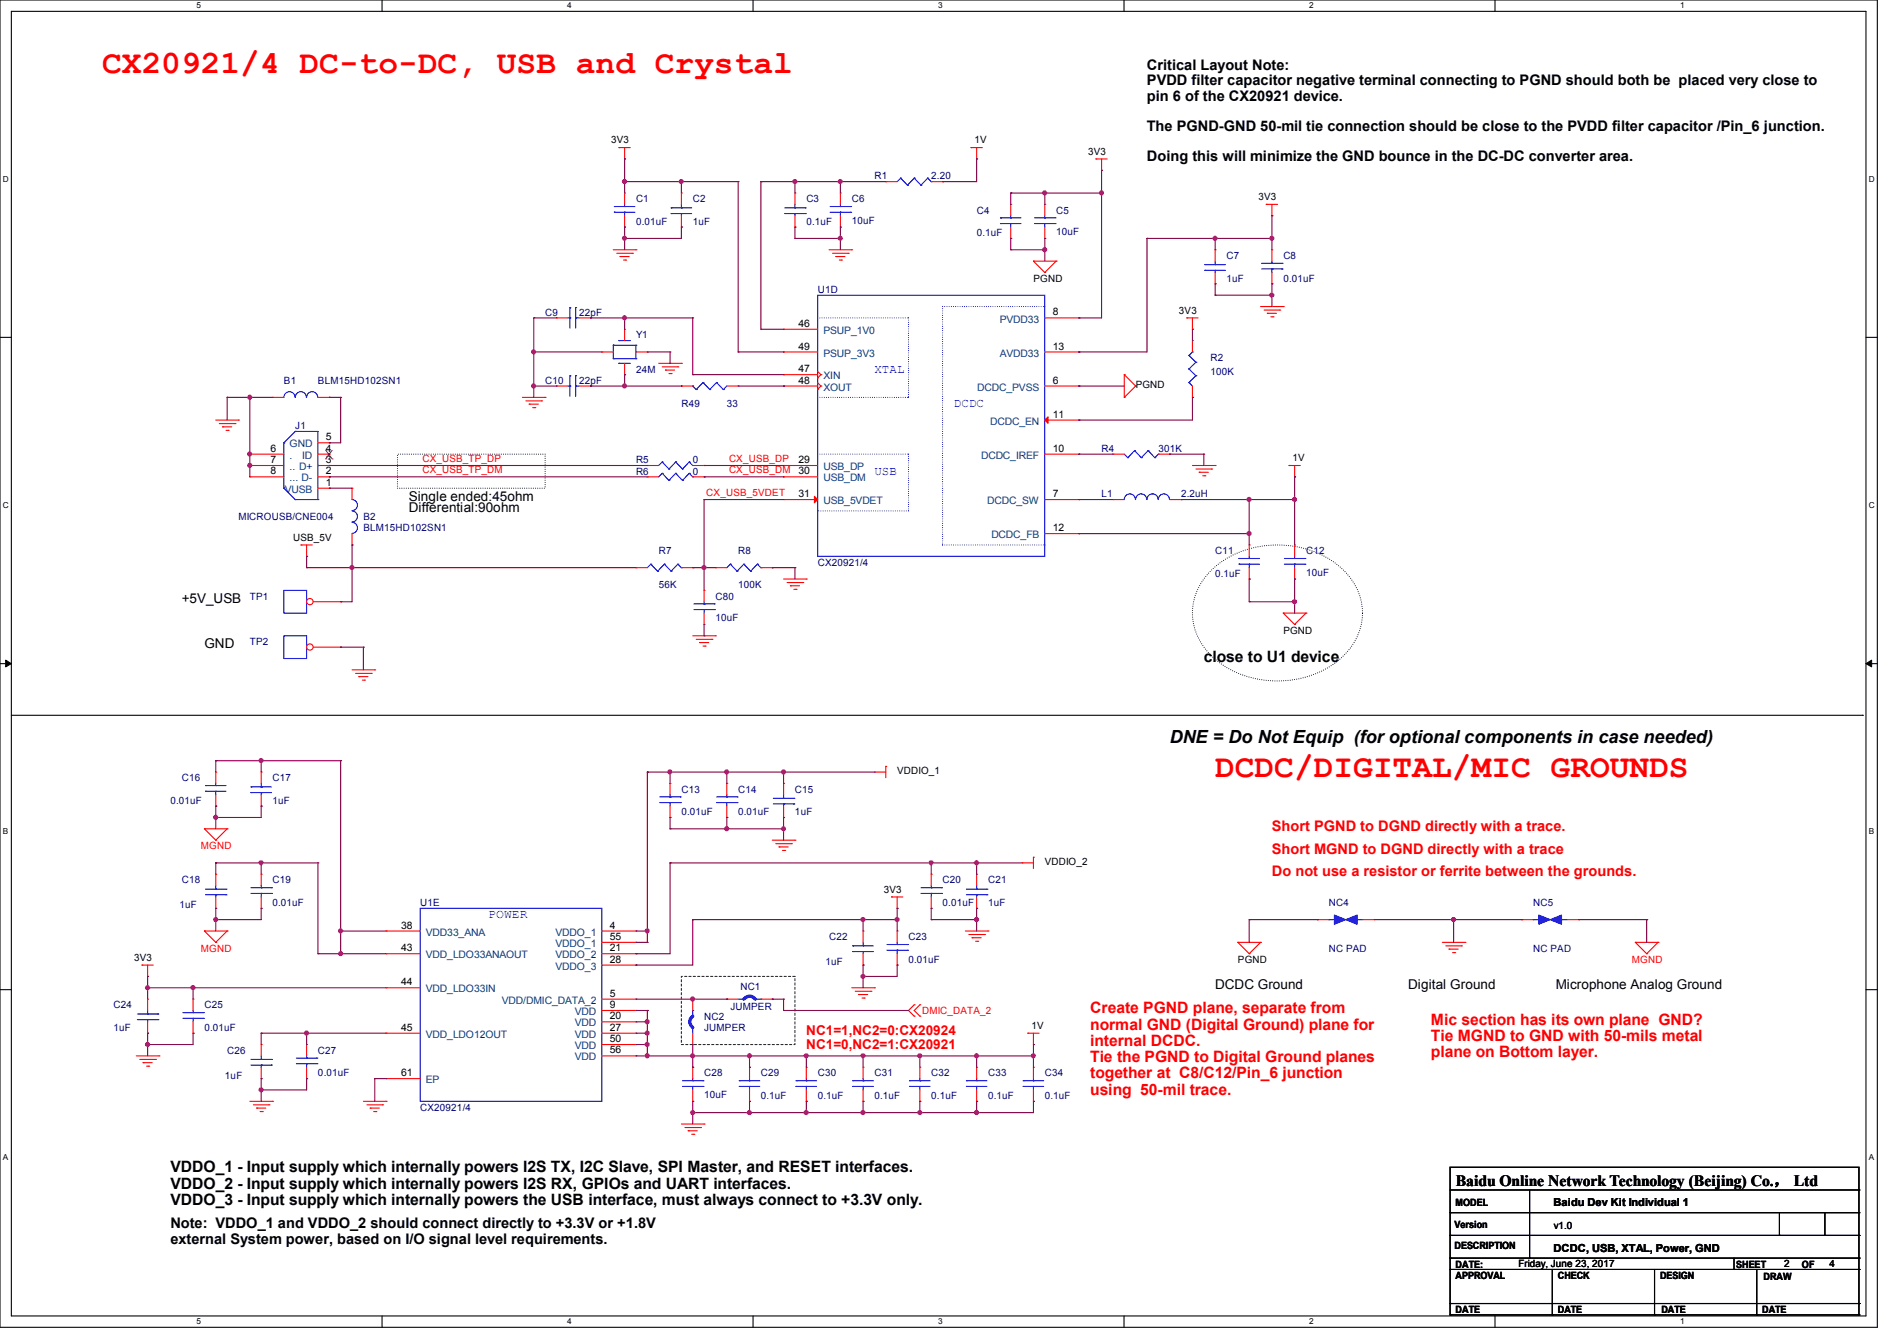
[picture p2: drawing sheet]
<svg xmlns="http://www.w3.org/2000/svg" width="297mm" height="210mm" viewBox="0 0 297 210" stroke-linecap="round" stroke-linejoin="round" font-family="sans-serif">
<path d="M0 0h293.9v207.9h-293.9zM1.8 1.8h290.3v204.3h-290.3z" fill="none" stroke="#000" stroke-width=".17"/>
<g fill="#fff">
<path d="M30.8 .2h.7v1.4h-.7z"/>
<path d="M30.8 206.2h.7v1.4h-.7z"/>
</g>
<path d="M59.8 0v1.8M59.8 206.1v1.8" fill="none" stroke="#000" stroke-width=".17"/>
<g fill="#fff">
<path d="M88.8 .2h.7v1.4h-.7z"/>
<path d="M88.8 206.2h.7v1.4h-.7z"/>
</g>
<path d="M117.9 0v1.8M117.9 206.1v1.8" fill="none" stroke="#000" stroke-width=".17"/>
<g fill="#fff">
<path d="M146.9 .2h.7v1.4h-.7z"/>
<path d="M146.9 206.2h.7v1.4h-.7z"/>
</g>
<path d="M176 0v1.8M176 206.1v1.8" fill="none" stroke="#000" stroke-width=".17"/>
<g fill="#fff">
<path d="M205 .2h.7v1.4h-.7z"/>
<path d="M205 206.2h.7v1.4h-.7z"/>
</g>
<path d="M234.1 0v1.8M234.1 206.1v1.8" fill="none" stroke="#000" stroke-width=".17"/>
<g fill="#fff">
<path d="M263.1 .2h.6v1.4h-.6z"/>
<path d="M263.1 206.2h.6v1.4h-.6z"/>
<path d="M.5 27.3h.9v1.4h-.9z"/>
<path d="M292.6 27.3h.9v1.4h-.9z"/>
<path d="M.5 78.4h.9v1.4h-.9z"/>
<path d="M292.6 78.4h.9v1.4h-.9z"/>
</g>
<path d="M0 52.8h1.8M292.1 52.8h1.8" fill="none" stroke="#000" stroke-width=".17"/>
<g fill="#fff">
<path d="M.5 129.5h.8v1.4h-.8z"/>
<path d="M292.6 129.5h.8v1.4h-.8z"/>
</g>
<path d="M0 103.9h1.8M292.1 103.9h1.8" fill="none" stroke="#000" stroke-width=".17"/>
<path d="M.9 103.4l.9 .5-.9 .5zM292.1 103.9l.9-.5v1z" fill="#000" stroke="#000" stroke-width=".16"/>
<g fill="#fff">
<path d="M.5 180.5h.8v1.4h-.8z"/>
<path d="M292.6 180.5h.8v1.4h-.8z"/>
</g>
<g fill="none" stroke="#000" stroke-width=".17">
<path d="M1.8 112h289.8M291.6 112h.1M0 155h1.8M292.1 155h1.8M227 182.8h64v3.6h-64zM227 189.9h.1M227 193.5h.1M227 197h.1M227 198.8h.1M227 186.4v19.5M227 189.9h64M227 193.5h64"/>
<path d="M227 197h64M227 198.8h64M239.5 197h.1M239.5 186.4v10.6M243 198.8v7.1M259 198.8v7.1M271.5 198.8h.1M271.5 197v1.8M275 198.8v7.1M278.6 193.5h.1M278.6 189.9v3.6M285.7 193.5h.1"/>
<path d="M285.7 189.9v3.6M291 189.9h.1M291 186.4h.1M291 193.5h.1M291 197h.1M291 198.8h.1M291 186.4v19.5M227 204.1h.1M227 205.9h.1M227 204.1h64M227 205.9h64M243 205.9h.1"/>
<path d="M259 205.9h.1M275 205.9h.1M291 204.1h.1M291 205.9h.1"/>
</g>
<path d="M62.2 71.1h23.1v5.4h-23.1zM189.6 89.3a15.5 15.5 0 0 1 20.8 0 9 9 0 0 1 0 13.3 15.5 15.5 0 0 1-20.8 0 9 9 0 0 1 0-13.3z" fill="none" stroke="#000" stroke-width=".17" stroke-dasharray="0 .3"/>
<path d="M106.7 152.9h17.8v10.7h-17.8z" fill="none" stroke="#008000" stroke-width=".17" stroke-dasharray=".3 .3"/>
<g fill="none" stroke="#f00" stroke-width=".17">
<path d="M96 39.1h3.6M96.6 39.7h2.4M96.9 23.1h.1M96.9 23.1h1.8M97.8 24.9h.1M97.8 23.1v1.8M99 39.7h.1M99.6 39.1h.1M129.8 39.1h3.5M130.3 39.7h2.5M132.8 39.7h.1M133.3 39.1h.1"/>
<path d="M152 23.1h.1M152 23.1h1.8M152.9 24.9h.1M152.9 23.1v1.8M171.6 24.9h.1M171.6 24.9h1.8M172.5 26.7h.1M172.5 24.9v1.8M190.2 39.1h.1M190.2 39.1v1.8M198.2 32h.1M198.2 32h1.8"/>
<path d="M199.1 33.8h.1M199.1 32v1.8M97.1 40.2h.1M97.1 40.2h1.4M97.6 40.7h.4M98 40.7h.1M103.1 56.9h3.6M103.7 57.4h2.4M104.2 58h.1M104.2 58h1.4M104.7 58.5h.4M105.1 58.5h.1"/>
<path d="M106.1 57.4h.1M106.7 56.9h.1M130.9 40.2h.1M130.9 40.2h1.4M131.4 40.7h.3M131.7 40.7h.1M161.8 40.9h.1M161.8 40.9h3.6M161.8 40.9l1.8 1.8M163.6 42.7h.1M165.4 40.9h.1M165.4 40.9l-1.8 1.8"/>
<path d="M176 58.7h.1M176 58.7v3.5M176 58.7l1.8 1.8M185.8 49.8h.1M185.8 49.8h1.8M186.7 51.6h.1M186.7 49.8v1.8M190.2 44.4h.1M190.2 42.7v1.7M197.4 48h3.5M197.9 48.6h2.5M198.4 49.1h.1"/>
<path d="M198.4 49.1h1.5M199 49.6h.3M199.3 49.6h.1M200.4 48.6h.1M200.9 48h.1M33.8 65.8h3.5M34.3 66.3h2.5M34.8 66.8h.1M34.8 66.8h1.5M35.4 67.4h.3M35.7 67.4h.1M36.8 66.3h.1"/>
<path d="M37.3 65.8h.1M55.1 76.5h.1M55.1 76.5v1.7M81.8 62.2h3.5M82.3 62.8h2.5M82.8 63.3h.1M82.8 63.3h1.5M83.4 63.8h.3M83.7 63.8h.1M84.8 62.8h.1M85.3 62.2h.1M176 62.2h.1"/>
<path d="M177.8 60.5h.1M177.8 60.5l-1.8 1.7M186.7 72.9h3.5M187.2 73.4h2.5M187.7 74h.1M187.7 74h1.5M188.3 74.5h.3M188.6 74.5h.1M189.7 73.4h.1M190.2 72.9h.1M201.8 72.9h.1M201.8 72.9h1.8"/>
<path d="M202.7 74.7h.1M202.7 72.9v1.8M47.1 85.3h.1M47.1 85.3h1.8M48 87.1h.1M48 85.3v1.8M55.1 85.3h.1M55.1 83.6v1.7M108.5 99.6h3.5M112 99.6h.1M122.7 90.7h3.5M123.2 91.2h2.5"/>
<path d="M123.7 91.7h.1M123.7 91.7h1.5M124.3 92.3h.3M124.6 92.3h.1M125.7 91.2h.1M126.2 90.7h.1M195.6 85.3h.1M195.6 90.7h.1M195.6 85.3v1.8M195.6 88.9v1.8M200.9 96h.1M200.9 96h3.6"/>
<path d="M200.9 96l1.8 1.8M202.7 97.8h.1M202.7 85.3h.1M202.7 90.7h.1M202.7 85.3v1.8M202.7 88.9v1.8M204.5 96h.1M204.5 96l-1.8 1.8M55.1 104.9h3.6M55.7 105.5h2.4M56.2 106h.1M56.2 106h1.4"/>
<path d="M56.7 106.5h.4M57.1 106.5h.1M58.1 105.5h.1M58.7 104.9h.1M109 100.1h2.5M109.5 100.6h.1M109.5 100.6h1.5M110.1 101.2h.3M110.4 101.2h.1M111.5 100.1h.1M32 129.8h.1M32 129.8h3.6"/>
<path d="M32 129.8l1.8 1.8M33.8 131.6h.1M35.6 129.8h.1M35.6 129.8l-1.8 1.8M120.9 131.6h3.6M121.5 132.1h2.4M122 132.6h.1M122 132.6h1.4M122.5 133.2h.4M122.9 133.2h.1M123.9 132.1h.1M124.5 131.6h.1"/>
<path d="M136.9 120.9h.1M136.9 120.9h1.8M138.7 120h.1M138.7 120v1.8M160 135.1h.1M160 135.1h1.8M161.8 134.2h.1M161.8 134.2v1.8M22.2 151.1h.1M22.2 151.1h1.8M23.1 152.9h.1M23.1 151.1v1.8"/>
<path d="M32 145.8h.1M32 145.8h3.6M32 145.8l1.8 1.8M33.8 147.6h.1M35.6 145.8h.1M35.6 145.8l-1.8 1.8M133.3 154.7h3.6M133.9 155.2h2.5M134.4 155.7h.1M134.4 155.7h1.4M135 156.3h.3M135.3 156.3h.1"/>
<path d="M136.4 155.2h.1M136.9 154.7h.1M139.6 140.5h.1M139.6 140.5h1.8M140.5 142.2h.1M140.5 140.5v1.7M143.1 157.4h.1M143.1 159.1h.1M143.1 157.4l-.9 .8 .9 .9M144 159.1h.1M144 157.4h.1M144 157.4l-.9 .8 .9 .9"/>
<path d="M151.1 145.8h3.6M151.7 146.3h2.4M152.2 146.9h.1M152.2 146.9h1.4M152.7 147.4h.4M153.1 147.4h.1M154.1 146.3h.1M154.7 145.8h.1M193.8 147.6h.1M193.8 147.6h3.6M193.8 147.6l1.8 1.8M195.6 149.4h.1"/>
<path d="M197.4 147.6h.1M197.4 147.6l-1.8 1.8M225.8 147.6h3.6M226.4 148.1h2.4M226.9 148.6h.1M226.9 148.6h1.4M227.4 149.2h.4M227.8 149.2h.1M228.8 148.1h.1M229.4 147.6h.1M256 147.6h.1M256 147.6h3.6"/>
<path d="M256 147.6l1.8 1.8M257.8 149.4h.1M259.6 147.6h.1M259.6 147.6l-1.8 1.8M21.3 165.4h3.6M21.9 165.9h2.4M22.4 166.4h.1M22.4 166.4h1.4M22.9 167h.4M23.3 167h.1M24.3 165.9h.1M24.9 165.4h.1"/>
<path d="M39.1 172.5h3.6M39.7 173h2.4M40.2 173.5h.1M40.2 173.5h1.4M40.7 174.1h.4M41.1 174.1h.1M42.1 173h.1M42.7 172.5h.1M56.9 172.5h3.6M57.4 173h2.5M58 173.5h.1M58 173.5h1.4"/>
<path d="M58.5 174.1h.3M58.8 174.1h.1M59.9 173h.1M60.5 172.5h.1M106.7 176h3.5M107.2 176.6h2.5M107.7 177.1h.1M107.7 177.1h1.5M108.3 177.6h.3M108.6 177.6h.1M109.7 176.6h.1M110.2 176h.1"/>
<path d="M144 167.1h.1M144 172.5h.1M144 167.1v1.8M144 170.7v1.8M152.9 167.1h.1M152.9 172.5h.1M152.9 167.1v1.8M152.9 170.7v1.8M160.9 161.8h.1M160.9 161.8h1.8M161.8 163.6h.1M161.8 167.1h.1"/>
<path d="M161.8 172.5h.1M161.8 161.8v1.8M161.8 167.1v1.8M161.8 170.7v1.8"/>
</g>
<g fill="none" stroke="#00f" stroke-width=".17">
<path d="M188.6 41.4h.1M188.6 42.3h.1M188.6 41.4h3.3M188.6 42.3h3.3M190.2 42.3h.1M190.2 41.4h.1M190.2 40.9v.5M190.2 42.3v.4M55.1 78.2a.87 .87 0 0 1 .9 .9 .87 .87 0 0 1-.9 .9M44.4 92.5h3.6v3.5h-3.6zM55.1 80a.87 .87 0 0 1 .9 .9 .87 .87 0 0 1-.9 .8M55.1 81.8a.87 .87 0 0 1 .9 .9 .87 .87 0 0 1-.9 .8"/>
<path d="M194 88.3h.1M194 87.5h.1M194 88.3h3.2M194 87.5h3.2M195.6 87.5h.1M195.6 88.3h.1M195.6 87.1v.4M195.6 88.3v.6M201.1 88.3h3.2M201.1 87.5h3.2M202.7 87.5h.1M202.7 88.3h.1"/>
<path d="M202.7 87.1v.4M202.7 88.3v.6M204.3 88.3h.1M204.3 87.5h.1M142.4 170.1h.1M142.4 169.2h.1M142.4 170.1h3.2M142.4 169.2h3.2M144 169.2h.1M144 170.1h.1M144 168.9v.3M144 170.1v.6"/>
<path d="M151.3 170.1h.1M151.3 169.2h.1M151.3 170.1h3.2M151.3 169.2h3.2M152.9 169.2h.1M152.9 170.1h.1M152.9 168.9v.3M152.9 170.1v.6M160.2 170.1h.1M160.2 169.2h.1M160.2 170.1h3.2M160.2 169.2h3.2"/>
<path d="M161.8 169.2h.1M161.8 170.1h.1M161.8 168.9v.3M161.8 170.1v.6"/>
</g>
<circle cx="48.5" cy="94.2" r=".5" fill="#fff" stroke="#f00" stroke-width=".17"/>
<g fill="none" stroke="#f00" stroke-width=".17">
<path d="M97.8 30.2h.1M97.8 35.6h.1M97.8 30.2v1.8M97.8 33.8v1.8M106.7 35.6h.1M106.7 30.2h.1M106.7 30.2v1.8M106.7 33.8v1.8M124.5 35.6h.1M124.5 30.2h.1M124.5 30.2v1.8M124.5 33.8v1.8"/>
<path d="M138.7 28.4h.1M138.7 28.4h1.8M145.8 28.4h1.8M147.6 28.4h.1M158.2 32h.1M158.2 37.3h.1M158.2 32v1.8M158.2 35.6v1.7M163.6 32h.1M163.6 37.3h.1M163.6 32v1.8M163.6 35.6v1.7"/>
<path d="M199.1 39.1h.1M199.1 39.1v1.8M186.7 53.3h.1M186.7 53.3v1.8M199.1 44.4h.1M199.1 42.7v1.7M39.1 71.1h.1M39.1 72.9h.1M39.1 74.7h.1M39.1 71.1h5.3M39.1 74.7h5.3M39.1 72.9h5.3"/>
<path d="M42.7 62.2h.1M42.7 62.2h1.7M49.8 71.1h1.8M49.8 74.7h1.8M49.8 72.9h1.8M49.8 62.2h1.8M49.8 76.5h1.8M49.8 69.3h1.8M51.6 62.2h.1M51.6 76.5h.1M51.6 74.7h.1M51.6 72.9h.1"/>
<path d="M51.6 71.1h.1M51.6 69.3h.1M87.1 60.5h.1M87.1 60.5h1.8M90.7 60.5h1.8M92.5 60.5h.1M101.3 74.7h.1M101.3 72.9h.1M101.3 74.7h1.8M101.3 72.9h1.8M106.7 60.5h.1M106.7 60.5h1.8"/>
<path d="M108.5 74.7h1.7M108.5 72.9h1.7M110.2 74.7h.1M110.2 72.9h.1M113.8 60.5h1.8M115.6 60.5h.1M174.2 71.1h.1M174.2 78.2h.1M174.2 71.1h1.8M174.2 78.2h1.8M181.4 71.1h1.7M183.1 71.1h.1"/>
<path d="M183.1 78.2h1.8M184.9 78.2h.1M186.7 62.2h.1M186.7 60.5v1.7M49.1 94.2h4.2M53.3 94.2h.1M99.6 88.9h.1M99.6 88.9h1.7M106.7 88.9h1.8M108.5 88.9h.1M110.2 92.5h.1M110.2 97.8h.1"/>
<path d="M110.2 92.5v1.7M110.2 96v1.8M112 88.9h.1M112 88.9h1.8M119.1 88.9h1.8M120.9 88.9h.1M33.8 136.9h.1M33.8 136.9v1.8M40.9 126.2h.1M40.9 120.9h.1M40.9 136.9h.1M40.9 120.9v1.8"/>
<path d="M40.9 124.5v1.7M40.9 136.9v1.8M104.9 122.7h.1M104.9 128h.1M104.9 122.7v1.8M104.9 126.2v1.8M122.7 128h.1M122.7 122.7h.1M122.7 122.7v1.8M122.7 126.2v1.8M23.1 156.5h.1M23.1 156.5v1.7"/>
<path d="M30.2 156.5h.1M30.2 156.5v1.7M33.8 142.2h.1M33.8 140.5v1.7M40.9 142.2h.1M40.9 140.5v1.7M60.5 145.8h.1M60.5 149.4h.1M60.5 154.7h.1M60.5 145.8h5.3M60.5 149.4h5.3M60.5 154.7h5.3"/>
<path d="M94.2 145.8h5.4M94.2 149.4h5.4M94.2 151.1h5.4M94.2 156.5h5.4M94.2 158.2h5.4M94.2 147.6h5.4M99.6 145.8h.1M99.6 149.4h.1M99.6 151.1h.1M99.6 156.5h.1M99.6 158.2h.1M99.6 147.6h.1"/>
<path d="M108.5 156.5h.1M108.5 156.5v1.7M113.8 156.5h.1M113.8 156.5h1.8M119.1 156.5h1.8M120.9 156.5h.1M135.1 151.1h.1M135.1 145.8h.1M135.1 145.8v1.8M135.1 149.4v1.7M140.5 145.8h.1M140.5 151.1h.1"/>
<path d="M140.5 145.8v1.8M140.5 149.4v1.7M206.2 144h.1M206.2 144h1.8M213.4 144h1.7M215.1 144h.1M23.1 161.8h.1M23.1 160v1.8M30.2 161.8h.1M30.2 160v1.8M60.5 161.8h.1M60.5 168.9h.1"/>
<path d="M60.5 161.8h5.3M60.5 168.9h5.3M94.2 161.8h5.4M94.2 160h5.4M94.2 163.6h5.4M94.2 165.4h5.4M99.6 160h.1M99.6 161.8h.1M99.6 163.6h.1M99.6 165.4h.1M108.5 163.6h.1M108.5 161.8v1.8"/>
<path d="M117.3 167.1h.1M117.3 172.5h.1M117.3 167.1v1.8M117.3 170.7v1.8M126.2 167.1h.1M126.2 172.5h.1M126.2 167.1v1.8M126.2 170.7v1.8M135.1 167.1h.1M135.1 172.5h.1M135.1 167.1v1.8M135.1 170.7v1.8"/>
</g>
<g fill="none" stroke="#00f" stroke-width=".17">
<path d="M96.2 33.2h.1M96.2 32.3h.1M96.2 33.2h3.2M96.2 32.3h3.2M97.8 32.3h.1M97.8 33.2h.1M97.8 32v.3M97.8 33.2v.6M105.1 32.6h.1M105.1 33.4h.1M105.1 32.6h3.2M105.1 33.4h3.2"/>
<path d="M106.7 33.4h.1M106.7 32.6h.1M106.7 32v.6M106.7 33.4v.4M122.9 32.6h3.2M122.9 33.4h3.2M124.5 33.4h.1M124.5 32.6h.1M124.5 32v.6M124.5 33.4v.4M126.1 32.6h.1M126.1 33.4h.1"/>
<path d="M141 27.9h.1M141 27.9l-.5 .5M141 27.9l1.1 1.1M142.1 29h.1M143.1 27.9h.1M143.1 27.9l-1 1.1M143.1 27.9l1.1 1.1M144.2 29h.1M145.2 27.9h.1M145.2 27.9l-1 1.1M145.2 27.9l.6 .5M145.8 28.4h.1"/>
<path d="M156.6 35h.1M156.6 34.1h.1M156.6 35h3.3M156.6 34.1h3.3M158.2 34.1h.1M158.2 35h.1M158.2 33.8v.3M158.2 35v.6M162 35h3.2M162 34.1h3.2M163.6 34.1h.1M163.6 35h.1"/>
<path d="M163.6 33.8v.3M163.6 35v.6M165.2 35h.1M165.2 34.1h.1M89.2 58.8h.1M89.2 58.8v3.3M90.1 58.8h.1M90.1 58.8v3.3M110.1 59.9h.1M110.1 59.9l1 1.1M110.1 59.9l-1.1 1.1M112.2 59.9h.1"/>
<path d="M112.2 59.9l1 1.1M112.2 59.9l-1.1 1.1M186.1 59.9h.1M186.1 57.8h.1M186.1 55.7h.1M186.1 59.9l.6 .6M186.1 57.8l1.1 1M186.1 55.7l1.1 1M186.7 55.1h.1M186.7 55.1l-.6 .6M187.2 58.8h.1M187.2 56.7h.1"/>
<path d="M187.2 58.8l-1.1 1.1M187.2 56.7l-1.1 1.1M197.5 42.1h3.2M197.5 41.2h3.2M199.1 41.2h.1M199.1 42.1h.1M199.1 40.9v.3M199.1 42.1v.6M200.7 42.1h.1M200.7 41.2h.1M44.4 62.2a.87 .87 0 0 1 .9-.9 .87 .87 0 0 1 .9 .9M44.4 69.3h.1"/>
<path d="M44.4 76.5h.1M44.4 69.3v7.2M44.4 76.5l1.8 1.7M46.2 62.2a.87 .87 0 0 1 .9-.9 .87 .87 0 0 1 .9 .9M46.2 78.2h.1M46.2 67.6h.1M46.2 67.6h3.6v10.6M46.2 78.2h3.6M46.2 67.6l-1.8 1.7M48 62.2a.87 .87 0 0 1 .9-.9 .87 .87 0 0 1 .8 .9M49.8 78.2h.1M88.9 60.5h.3"/>
<path d="M89.2 60.5h.1M90.1 60.5h.1M90.1 60.5h.6M103.7 74.1h.1M103.7 72.3h.1M103.7 74.1l-.6 .6M103.7 74.1l1 1.1M103.7 72.3l-.6 .6M103.7 72.3l1 1.1M104.7 75.2h.1M104.7 73.4h.1M105.8 74.1h.1"/>
<path d="M105.8 72.3h.1M105.8 74.1l-1.1 1.1M105.8 74.1l1 1.1M105.8 72.3l-1.1 1.1M105.8 72.3l1 1.1M106.8 75.2h.1M106.8 73.4h.1M107.9 74.1h.1M107.9 72.3h.1M107.9 74.1l-1.1 1.1M107.9 74.1l.6 .6M107.9 72.3l-1.1 1.1"/>
<path d="M107.9 72.3l.6 .6M108.5 74.7h.1M108.5 60.5h.1M108.5 72.9h.1M108.5 60.5l.5 .5M109 61h.1M111.1 61h.1M113.2 61h.1M113.8 60.5l-.6 .5M176 78.2a.87 .87 0 0 1 .9-.9 .87 .87 0 0 1 .9 .9M176 71.1l.6 .6M176.6 71.7h.1"/>
<path d="M177.6 70.6h.1M177.6 70.6l-1 1.1M177.6 70.6l1.1 1.1M177.8 78.2a.87 .87 0 0 1 .9-.9 .87 .87 0 0 1 .8 .9M178.7 71.7h.1M179.6 78.2a.87 .87 0 0 1 .8-.9 .87 .87 0 0 1 .9 .9M179.7 70.6h.1M179.7 70.6l-1 1.1M179.7 70.6l1.1 1.1M180.8 71.7h.1M181.4 71.1h.1M181.4 78.2a.87 .87 0 0 1 .8-.9 .87 .87 0 0 1 .9 .9"/>
<path d="M181.4 71.1l-.6 .6M44.4 99.6h3.6v3.5h-3.6zM101.9 88.3h.1M101.9 88.3l-.6 .6M101.9 88.3l1.1 1.2M103 89.5h.1M104 88.3h.1M104 88.3l-1 1.2M104 88.3l1.1 1.2M105.1 89.5h.1M106.1 88.3h.1M106.1 88.3l-1 1.2"/>
<path d="M106.1 88.3l.6 .6M106.7 88.9h.1M108.6 95.5h3.2M108.6 94.6h3.2M110.2 94.6h.1M110.2 95.5h.1M110.2 94.2v.4M110.2 95.5v.5M111.8 95.5h.1M111.8 94.6h.1M114.3 88.3h.1M114.3 88.3l-.5 .6"/>
<path d="M114.3 88.3l1.1 1.2M115.4 89.5h.1M116.5 88.3h.1M116.5 88.3l-1.1 1.2M116.5 88.3l1 1.2M117.5 89.5h.1M118.6 88.3h.1M118.6 88.3l-1.1 1.2M118.6 88.3l.5 .6M119.1 88.9h.1M32.2 139.2h3.2M33.8 139.2h.1"/>
<path d="M33.8 138.7v.5M35.4 139.2h.1M39.3 123.2h.1M39.3 124.1h.1M39.3 123.2h3.2M39.3 124.1h3.2M39.3 139.9h3.2M39.3 139h3.2M40.9 124.1h.1M40.9 123.2h.1M40.9 139h.1M40.9 139.9h.1"/>
<path d="M40.9 122.7v.5M40.9 124.1v.4M40.9 138.7v.3M40.9 139.9v.6M42.5 139.9h.1M42.5 139h.1M103.3 125.7h3.2M103.3 124.8h3.2M104.9 124.8h.1M104.9 125.7h.1M104.9 124.5v.3M104.9 125.7v.5"/>
<path d="M106.5 125.7h.1M106.5 124.8h.1M121.1 125h3.2M121.1 125.9h3.2M122.7 125.9h.1M122.7 125h.1M122.7 124.5v.5M122.7 125.9v.3M124.3 125h.1M124.3 125.9h.1M21.5 158.8h3.2M21.5 159.7h3.2"/>
<path d="M23.1 159.7h.1M23.1 158.8h.1M23.1 158.2v.6M23.1 159.7v.3M24.7 158.8h.1M24.7 159.7h.1M28.6 159.5h3.2M28.6 158.6h3.2M30.2 158.6h.1M30.2 159.5h.1M30.2 158.2v.4M30.2 159.5v.5"/>
<path d="M31.8 159.5h.1M31.8 158.6h.1M32.2 140.1h3.2M33.8 140.1h.1M33.8 140.1v.4M35.4 140.1h.1M65.8 142.2h28.4v30.3h-28.4zM108.5 158.2h.1M108.5 158.2v.9M115.6 156.5h.9M116.5 156.5h.1M118.2 156.5h.9"/>
<path d="M119.1 156.5h.1M133.5 148.1h.1M133.5 149h.1M133.5 148.1h3.2M133.5 149h3.2M135.1 149h.1M135.1 148.1h.1M135.1 147.6v.5M135.1 149v.4M138.9 148.8h3.2M138.9 147.9h3.2M140.5 147.9h.1"/>
<path d="M140.5 148.8h.1M140.5 147.6v.3M140.5 148.8v.6M142.1 148.8h.1M142.1 147.9h.1M208 144h.1M208 144h.9M212.5 144h.1M212.5 144h.9M108.5 160.9h.1M108.5 160.9v.9M115.7 170.1h.1"/>
<path d="M115.7 169.2h.1M115.7 170.1h3.3M115.7 169.2h3.3M117.3 169.2h.1M117.3 170.1h.1M117.3 168.9v.3M117.3 170.1v.6M124.6 170.1h.1M124.6 169.2h.1M124.6 170.1h3.2M124.6 169.2h3.2M126.2 169.2h.1"/>
<path d="M126.2 170.1h.1M126.2 168.9v.3M126.2 170.1v.6M133.5 170.1h.1M133.5 169.2h.1M133.5 170.1h3.2M133.5 169.2h3.2M135.1 169.2h.1M135.1 170.1h.1M135.1 168.9v.3M135.1 170.1v.6"/>
</g>
<g fill="#00f" stroke="#00f" stroke-width=".17">
<path d="M210.7 144l1.8-.7v1.4z" fill-rule="evenodd"/>
<path d="M208.9 143.3l1.8 .7-1.8 .7z" fill-rule="evenodd"/>
</g>
<path d="M108.5 159.1l-.4 .6a1.21 1.21 0 0 0 .4 1.2M116.5 156.5a1.13 1.13 0 0 1 1.7 0" fill="none" stroke="#00f" stroke-width=".51"/>
<path d="M51 71.9h.1M51 70.5l1 1.4M52 71.9h.1M52 70.5l-1 1.4" fill="none" stroke="#804000" stroke-width=".16"/>
<circle cx="48.5" cy="101.3" r=".5" fill="#fff" stroke="#f00" stroke-width=".17"/>
<g fill="none" stroke="#f00" stroke-width=".17">
<path d="M131.6 30.2h.1M131.6 35.6h.1M131.6 30.2v1.8M131.6 33.8v1.8M87.1 49.8h.1M87.1 49.8h1.8M90.7 49.8h1.8M92.5 49.8h.1M94.2 55.1h.1M94.2 55.1h1.8M97.8 58.7h.1M97.8 51.6h.1"/>
<path d="M97.8 51.6v1.7M97.8 56.9v1.8M99.6 55.1h1.7M101.3 55.1h.1M122.7 51.6h.1M122.7 55.1h.1M122.7 58.7h.1M122.7 55.1h5.3M122.7 51.6h5.3M122.7 58.7h5.3M128 59.2h.1M128 58.2l.5 .5"/>
<path d="M128 59.9l.5 .6M128.5 58.7h.1M128.5 58.7l-.5 .5M163.6 55.1h5.3M163.6 49.8h5.3M168.9 55.1h.1M168.9 49.8h.1M122.7 72.9h.1M122.7 60.5h.1M122.7 74.7h.1M122.7 78.2h.1M122.7 60.5h5.3"/>
<path d="M122.7 72.9h5.3M122.7 74.7h5.3M122.7 78.2h5.3M128 61h.1M128.5 60.5h.1M128.5 60.5l-.5 .5M163.6 60.5h5.3M163.6 65.8h5.3M163.6 71.1h5.3M163.6 78.2h5.3M168.9 60.5h.1M168.9 65.8h.1"/>
<path d="M168.9 71.1h.1M168.9 78.2h.1M163.6 83.6h5.3M168.9 83.6h.1M49.1 101.3h4.2M53.3 101.3h.1M33.8 120.9h.1M33.8 126.2h.1M33.8 120.9v1.8M33.8 124.5v1.7M113.8 122.7h.1M113.8 128h.1"/>
<path d="M113.8 122.7v1.8M113.8 126.2v1.8M145.8 136.9h.1M145.8 136.9v1.8M152.9 136.9h.1M152.9 136.9v1.8M145.8 142.2h.1M145.8 140.5v1.7M152.9 142.2h.1M152.9 140.5v1.7M238.3 144h.1M238.3 144h1.7"/>
<path d="M245.4 144h1.7M247.1 144h.1M40.9 168.9h.1M40.9 163.6h.1M40.9 163.6v1.8M40.9 167.1v1.8M48 163.6h.1M48 168.9h.1M48 163.6v1.8M48 167.1v1.8M108.5 167.1h.1M108.5 172.5h.1"/>
<path d="M108.5 167.1v1.8M108.5 170.7v1.8"/>
</g>
<g fill="none" stroke="#00f" stroke-width=".17">
<path d="M130 33.2h3.2M130 32.3h3.2M131.6 32.3h.1M131.6 33.2h.1M131.6 32v.3M131.6 33.2v.6M133.2 33.2h.1M133.2 32.3h.1M88.9 49.8h.3M89.2 49.8h.1M89.2 48.2h.1M89.2 48.2v3.2"/>
<path d="M90.1 48.2h.1M90.1 49.8h.1M90.1 49.8h.6M90.1 48.2v3.2M96 56.2h.1M96 54.1h.1M96 56.2h3.6M96 54.1v2.1M96 54.1h3.6M96.9 56.9h.1M96.9 53.3h.1M96.9 56.9h1.8"/>
<path d="M96.9 53.3h1.8M99.6 54.1h.1M99.6 56.2h.1M99.6 54.1v2.1M128 46.2h35.6v40.9h-35.6zM32.2 123.9h.1M32.2 123h.1M32.2 123.9h3.2M32.2 123h3.2M33.8 123h.1M33.8 123.9h.1M33.8 122.7v.3"/>
<path d="M33.8 123.9v.6M112.2 125.7h3.2M112.2 124.8h3.2M113.8 124.8h.1M113.8 125.7h.1M113.8 124.5v.3M113.8 125.7v.5M115.4 125.7h.1M115.4 124.8h.1M144.2 139.9h3.2M144.2 139h3.2M145.8 139h.1"/>
<path d="M145.8 139.9h.1M145.8 138.7v.3M145.8 139.9v.6M147.4 139.9h.1M147.4 139h.1M151.3 139.2h3.2M152.9 139.2h.1M152.9 138.7v.5M154.5 139.2h.1M151.3 140.1h3.2M152.9 140.1h.1M152.9 140.1v.4"/>
<path d="M154.5 140.1h.1M240 144h.1M240 144h.9M244.5 144h.1M244.5 144h.9M39.3 165.9h3.2M39.3 166.8h3.2M40.9 166.8h.1M40.9 165.9h.1M40.9 165.4v.5M40.9 166.8v.3M42.5 165.9h.1"/>
<path d="M42.5 166.8h.1M46.4 166.6h3.2M46.4 165.7h3.2M48 165.7h.1M48 166.6h.1M48 165.4v.3M48 166.6v.5M49.6 166.6h.1M49.6 165.7h.1M106.8 170.1h3.3M106.8 169.2h3.3M108.5 169.2h.1"/>
<path d="M108.5 170.1h.1M108.5 168.9v.3M108.5 170.1v.6M110.1 170.1h.1M110.1 169.2h.1"/>
</g>
<g fill="none" stroke="#00f" stroke-width=".17" stroke-dasharray="0 .3">
<path d="M128 49.8h14.2M142.2 49.8h.1M142.2 49.8v12.4M147.6 48h16M147.6 48v37.3M163.6 48h.1M128 62.2h14.2M128 71.1h14.2M142.2 62.2h.1M142.2 71.1v8.9M142.2 71.1h.1M128 80h.1"/>
<path d="M142.2 80h.1M142.2 80h-14.2M147.6 85.3h.1M147.6 85.3h16M163.6 85.3h.1"/>
</g>
<g fill="#f00" stroke="#f00" stroke-width=".17">
<path d="M163.6 65.8l.5-.5v1z"/>
<path d="M127.5 77.7l.5 .5-.5 .5z"/>
</g>
<g fill="#00f" stroke="#00f" stroke-width=".17">
<path d="M242.7 144l1.8-.7v1.4z" fill-rule="evenodd"/>
<path d="M240.9 143.3l1.8 .7-1.8 .7z" fill-rule="evenodd"/>
</g>
<g fill="none" stroke="#800040" stroke-width=".17">
<path d="M97.8 37.3h.1M97.8 24.9h.1M97.8 28.4h.1M97.8 35.6h.1M97.8 28.4h17.8M97.8 24.9v5.3M97.8 35.6v3.5M106.7 28.4h.1M106.7 35.6h.1M106.7 35.6v1.7h-8.9M106.7 28.4v1.8M115.6 28.4h.1"/>
<path d="M115.6 28.4v26.7M119.1 28.4h.1M119.1 28.4h19.6M119.1 28.4v23.2M124.5 28.4h.1M124.5 35.6h.1M124.5 37.3h.1M124.5 28.4v1.8M124.5 35.6v1.7M124.5 37.3h7.1M131.6 28.4h.1M131.6 37.3h.1"/>
<path d="M131.6 35.6h.1M131.6 28.4v1.8M131.6 35.6v3.5M147.6 28.4h.1M152.9 24.9h.1M152.9 24.9v3.5h-5.3M158.2 30.2h.1M158.2 37.3h.1M158.2 39.1h.1M158.2 30.2v1.8M158.2 37.3v1.8M158.2 30.2h14.3"/>
<path d="M158.2 39.1h5.4M163.6 37.3h.1M163.6 30.2h.1M163.6 39.1h.1M163.6 30.2v1.8M163.6 37.3v3.6M172.5 30.2h.1M172.5 26.7h.1M172.5 26.7v23.1h-3.6M179.6 37.3h.1M179.6 37.3h19.5M179.6 37.3v17.8h-10.7"/>
<path d="M190.2 37.3h.1M190.2 37.3v1.8M199.1 33.8h.1M199.1 37.3h.1M199.1 33.8v5.3M83.6 49.8h.1M83.6 55.1h.1M83.6 49.8h3.5M83.6 55.1h10.6M83.6 49.8v12.4M92.5 49.8h.1M92.5 49.8h16"/>
<path d="M97.8 49.8h.1M97.8 58.7h.1M97.8 49.8v1.8M97.8 58.7v1.8M101.3 55.1h3.6M104.9 55.1h.1M104.9 56.9h.1M104.9 55.1v1.8M108.5 58.7h.1M108.5 49.8h.1M108.5 49.8v8.9M108.5 58.7h14.2"/>
<path d="M115.6 55.1h.1M115.6 55.1h7.1M119.1 51.6h.1M119.1 51.6h3.6M168.9 55.1h.1M168.9 49.8h.1M186.7 51.6h.1M186.7 51.6v1.7M190.2 46.2h.1M190.2 44.4h.1M190.2 44.4v1.8M190.2 46.2h8.9"/>
<path d="M199.1 46.2h.1M199.1 44.4h.1M199.1 44.4v3.6M35.6 62.2h.1M35.6 62.2v3.6M35.6 62.2h7.1M39.1 71.1h.1M39.1 72.9h.1M39.1 62.2h.1M39.1 62.2v12.5M51.6 74.7h.1M51.6 72.9h.1"/>
<path d="M51.6 76.5h.1M51.6 69.3h.1M51.6 62.2h.1M51.6 74.7h49.7M51.6 72.9h49.7M51.6 76.5h3.5M51.6 62.2h1.7M53.3 62.2h.1M53.3 62.2v7.1h-1.7M83.6 60.5h.1M83.6 60.5h3.5M92.5 60.5h.1"/>
<path d="M92.5 60.5h14.2M106.7 60.5h.1M110.2 78.2h.1M110.2 72.9h.1M110.2 74.7h.1M110.2 74.7h12.5M110.2 78.2v14.3M110.2 78.2h12.5M110.2 72.9h12.5M115.6 60.5h7.1M122.7 60.5h.1M168.9 71.1h.1"/>
<path d="M168.9 65.8h.1M168.9 60.5h.1M168.9 78.2h.1M168.9 71.1h5.3M168.9 60.5h7.1M168.9 78.2h5.3M183.1 71.1h.1M183.1 71.1h5.4M184.9 78.2h.1M184.9 78.2h17.8M186.7 62.2h.1M186.7 62.2v3.6h-17.8"/>
<path d="M188.5 71.1h.1M188.5 71.1v1.8M195.6 78.2h.1M195.6 78.2v7.1M202.7 78.2h.1M202.7 74.7h.1M202.7 74.7v10.6M48 88.9h.1M48 87.1h.1M48 88.9h51.6M48 87.1v1.8M53.3 94.2h.1"/>
<path d="M55.1 88.9h.1M55.1 85.3h.1M55.1 85.3v8.9h-1.8M108.5 88.9h.1M108.5 88.9h3.5M110.2 88.9h.1M110.2 99.6h.1M110.2 97.8v1.8M120.9 88.9h.1M120.9 88.9h3.6M124.5 88.9h.1M124.5 88.9v1.8"/>
<path d="M168.9 83.6h.1M168.9 83.6h26.7M195.6 94.2h.1M195.6 90.7h.1M195.6 83.6h.1M195.6 90.7v3.5M195.6 94.2h7.1M202.7 90.7h.1M202.7 94.2h.1M202.7 90.7v5.3M33.8 119.1h.1M33.8 119.1v1.8"/>
<path d="M33.8 119.1h19.5M40.9 119.1h.1M40.9 119.1v1.8M53.3 119.1h.1M53.3 101.3h.1M53.3 119.1v30.3M53.3 101.3h3.6M56.9 101.3h.1M56.9 101.3v3.6M33.8 128h.1M33.8 126.2h.1M33.8 135.1h.1"/>
<path d="M33.8 126.2v3.6M33.8 135.1v1.8M33.8 135.1h16M40.9 126.2h.1M40.9 135.1h.1M40.9 126.2v1.8h-7.1M40.9 135.1v1.8M49.8 135.1h.1M49.8 135.1v14.3M101.3 120.9h.1M101.3 120.9v26.7M101.3 120.9h35.6"/>
<path d="M104.9 128h.1M104.9 120.9h.1M104.9 135.1h.1M104.9 129.8h.1M104.9 135.1v14.3h-5.3M104.9 120.9v1.8M104.9 128v1.8M104.9 129.8h17.8M104.9 135.1h55.1M113.8 120.9h.1M113.8 129.8h.1M113.8 128h.1"/>
<path d="M113.8 120.9v1.8M113.8 128v1.8M122.7 120.9h.1M122.7 128h.1M122.7 129.8h.1M122.7 120.9v1.8M122.7 128v3.6M145.8 135.1h.1M145.8 135.1v1.8M152.9 135.1h.1M152.9 135.1v1.8M23.1 154.7h.1"/>
<path d="M23.1 152.9h.1M23.1 152.9v3.6M23.1 154.7h37.4M30.2 154.7h.1M30.2 154.7v1.8M33.8 144h.1M33.8 142.2h.1M33.8 142.2v3.6M40.9 142.2h.1M40.9 142.2v1.8h-7.1M49.8 149.4h.1M49.8 149.4h10.7"/>
<path d="M53.3 145.8h.1M53.3 149.4h.1M53.3 145.8h7.2M99.6 149.4h.1M99.6 151.1h.1M99.6 156.5h14.2M99.6 158.2h1.7M99.6 145.8h1.7M99.6 147.6h1.7M101.3 158.2h.1M101.3 145.8h.1M101.3 147.6h.1"/>
<path d="M101.3 158.2v7.2M108.5 156.5h.1M108.5 144h.1M108.5 144v7.1h-8.9M108.5 144h32M113.8 156.5h.1M120.9 156.5h.1M120.9 156.5h1.8M122.7 156.5h.1M122.7 158.2h.1M122.7 158.2h19.5M122.7 156.5v1.7"/>
<path d="M135.1 144h.1M135.1 151.1h.1M135.1 152.9h.1M135.1 144v1.8M135.1 151.1v3.6M140.5 142.2h.1M140.5 144h.1M140.5 151.1h.1M140.5 142.2v3.6M140.5 151.1v1.8h-5.4M145.8 142.2h.1M145.8 144h.1"/>
<path d="M145.8 144h7.1M145.8 142.2v1.8M152.9 142.2h.1M152.9 144h.1M152.9 142.2v3.6M195.6 144h.1M195.6 144h10.6M195.6 144v3.6M206.2 144h.1M215.1 144h23.2M227.6 144h.1M227.6 144v3.6"/>
<path d="M238.3 144h.1M247.1 144h10.7M257.8 144h.1M257.8 144v3.6M23.1 163.6h.1M23.1 161.8h.1M23.1 161.8v3.6M30.2 161.8h.1M30.2 161.8v1.8h-7.1M40.9 170.7h.1M40.9 161.8h.1M40.9 168.9h.1"/>
<path d="M40.9 161.8v1.8M40.9 168.9v3.6M40.9 161.8h19.6M48 168.9h.1M48 161.8h.1M48 168.9v1.8h-7.1M48 161.8v1.8M58.7 168.9h.1M58.7 168.9h1.8M58.7 168.9v3.6M60.5 168.9h.1M99.6 161.8h1.7"/>
<path d="M99.6 165.4h62.2M99.6 160h1.7M99.6 163.6h1.7M101.3 165.4h.1M101.3 160h.1M101.3 163.6h.1M101.3 161.8h.1M108.5 174.2h.1M108.5 172.5h.1M108.5 165.4h.1M108.5 167.1h.1M108.5 163.6v3.5"/>
<path d="M108.5 172.5v3.5M117.3 172.5h.1M117.3 174.2h.1M117.3 167.1h.1M117.3 165.4v1.7M117.3 172.5v1.7M126.2 172.5h.1M126.2 165.4h.1M126.2 174.2h.1M126.2 165.4v1.7M126.2 172.5v1.7M135.1 172.5h.1"/>
<path d="M135.1 165.4h.1M135.1 174.2h.1M135.1 165.4v1.7M135.1 172.5v1.7M144 172.5h.1M144 165.4h.1M144 174.2h.1M144 165.4v1.7M144 172.5v1.7M152.9 174.2h.1M152.9 172.5h.1M152.9 165.4h.1"/>
<path d="M152.9 165.4v1.7M152.9 172.5v1.7M161.8 165.4h.1M161.8 172.5h.1M161.8 163.6h.1M161.8 172.5v1.7h-53.3M161.8 163.6v3.5"/>
</g>
<g fill="#f0f" stroke="#f0f" stroke-width=".17">
<circle cx="106.7" cy="28.4" r=".32"/>
<circle cx="97.8" cy="28.4" r=".32"/>
<circle cx="97.8" cy="60.4" r=".32"/>
<circle cx="131.6" cy="28.4" r=".32"/>
<circle cx="124.4" cy="28.4" r=".32"/>
<circle cx="131.6" cy="37.3" r=".32"/>
<circle cx="110.2" cy="88.9" r=".32"/>
<circle cx="117.3" cy="174.2" r=".32"/>
<circle cx="108.4" cy="174.2" r=".32"/>
<circle cx="135.1" cy="174.2" r=".32"/>
<circle cx="126.2" cy="174.2" r=".32"/>
<circle cx="126.2" cy="165.3" r=".32"/>
<circle cx="135.1" cy="165.3" r=".32"/>
<circle cx="161.8" cy="165.3" r=".32"/>
<circle cx="53.3" cy="145.8" r=".32"/>
<circle cx="152.9" cy="165.3" r=".32"/>
<circle cx="144" cy="165.3" r=".32"/>
<circle cx="152.9" cy="174.2" r=".32"/>
<circle cx="144" cy="174.2" r=".32"/>
<circle cx="101.3" cy="160" r=".32"/>
<circle cx="122.7" cy="129.8" r=".32"/>
<circle cx="101.3" cy="161.8" r=".32"/>
<circle cx="101.3" cy="145.8" r=".32"/>
<circle cx="40.9" cy="119.1" r=".32"/>
<circle cx="33.8" cy="128" r=".32"/>
<circle cx="23.1" cy="163.6" r=".32"/>
<circle cx="23.1" cy="154.7" r=".32"/>
<circle cx="30.2" cy="154.7" r=".32"/>
<circle cx="33.8" cy="144" r=".32"/>
<circle cx="40.9" cy="135.1" r=".32"/>
<circle cx="97.8" cy="37.3" r=".32"/>
<circle cx="199.1" cy="37.3" r=".32"/>
<circle cx="190.2" cy="37.3" r=".32"/>
<circle cx="163.6" cy="30.2" r=".32"/>
<circle cx="172.4" cy="30.2" r=".32"/>
<circle cx="163.6" cy="39.1" r=".32"/>
<circle cx="199.1" cy="46.2" r=".32"/>
<circle cx="202.7" cy="78.2" r=".32"/>
<circle cx="195.6" cy="83.5" r=".32"/>
<circle cx="195.6" cy="78.2" r=".32"/>
<circle cx="202.7" cy="94.2" r=".32"/>
<circle cx="152.9" cy="135.1" r=".32"/>
<circle cx="145.8" cy="135.1" r=".32"/>
<circle cx="152.9" cy="144" r=".32"/>
<circle cx="113.8" cy="129.8" r=".32"/>
<circle cx="113.8" cy="120.9" r=".32"/>
<circle cx="104.9" cy="120.9" r=".32"/>
<circle cx="83.5" cy="55.1" r=".32"/>
<circle cx="135.1" cy="144" r=".32"/>
<circle cx="135.1" cy="152.9" r=".32"/>
<circle cx="97.8" cy="49.8" r=".32"/>
<circle cx="140.4" cy="144" r=".32"/>
<circle cx="48" cy="161.8" r=".32"/>
<circle cx="40.9" cy="170.7" r=".32"/>
<circle cx="122.7" cy="120.9" r=".32"/>
<circle cx="101.3" cy="165.3" r=".32"/>
<circle cx="53.3" cy="149.3" r=".32"/>
<circle cx="39.1" cy="72.9" r=".32"/>
<circle cx="39.1" cy="62.2" r=".32"/>
<circle cx="39.1" cy="71.1" r=".32"/>
<circle cx="55.1" cy="88.9" r=".32"/>
<circle cx="117.3" cy="165.3" r=".32"/>
<circle cx="108.4" cy="165.3" r=".32"/>
<circle cx="108.4" cy="156.4" r=".32"/>
<circle cx="101.3" cy="163.6" r=".32"/>
<circle cx="83.5" cy="60.4" r=".32"/>
<circle cx="227.6" cy="144" r=".32"/>
</g>
<g font-size="5.1" fill="#f00">
<text x="16" y="11.4">CX20921/4 DC-to-DC, USB and Crystal</text>
<text x="190.2" y="121.6">DCDC/DIGITAL/MIC GROUNDS</text>
</g>
<text font-size="2.8" x="183.1" y="116.4">DNE = Do Not Equip (for optional components in case needed)</text>
<g font-size="2.5">
<text x="188.5" y="103.6">close to U1 device</text>
<text x="26.7" y="183.6">VDDO_1 - Input supply which internally powers I2S TX, I2C Slave, SPI Master, and RESET interfaces.</text>
<text x="227.9" y="185.8">Baidu Online Network Technology (Beijing) Co.， Ltd</text>
<text x="26.7" y="186.1">VDDO_2 - Input supply which internally powers I2S RX, GPIOs and UART interfaces.</text>
<text x="26.7" y="188.7">VDDO_3 - Input supply which internally powers the USB interface, must always connect to +3.3V only.</text>
</g>
<g font-size="2.5" fill="#f00">
<text x="170.7" y="158.7">Create PGND plane, separate from</text>
<text x="170.7" y="161.2">normal GND (Digital Ground) plane for</text>
<text x="224" y="160.5">Mic section has its own plane GND?</text>
<text x="170.7" y="163.8">internal DCDC.</text>
<text x="170.7" y="166.3">Tie the PGND to Digital Ground planes</text>
<text x="224" y="163">Tie MGND to GND with 50-mils metal</text>
<text x="224" y="165.6">plane on Bottom layer.</text>
<text x="170.7" y="168.9">together at C8/C12/Pin_6 junction</text>
<text x="170.7" y="171.4">using 50-mil trace.</text>
</g>
<g font-size="2.3">
<text x="179.6" y="11">Critical Layout Note:</text>
<text x="179.6" y="13.4">PVDD filter capacitor negative terminal connecting to PGND should both be placed very close to</text>
<text x="179.6" y="15.7">pin 6 of the CX20921 device.</text>
<text x="179.6" y="20.5">The PGND-GND 50-mil tie connection should be close to the PVDD filter capacitor /Pin_6 junction.</text>
<text x="179.6" y="25.2">Doing this will minimize the GND bounce in the DC-DC converter area.</text>
<text x="26.7" y="192.4">Note: VDDO_1 and VDDO_2 should connect directly to +3.3V or +1.8V</text>
<text x="26.7" y="194.7">external System power, based on I/O signal level requirements.</text>
</g>
<g font-size="2.3" fill="#f00">
<text x="199.1" y="130.1">Short PGND to DGND directly with a trace.</text>
<text x="199.1" y="133.7">Short MGND to DGND directly with a trace</text>
<text x="199.1" y="137.2">Do not use a resistor or ferrite between the grounds.</text>
</g>
<g font-size="2.1">
<text x="64" y="78.4">Single ended:45ohm</text>
<text x="64" y="80.2">Differential:90ohm</text>
<text x="28.4" y="94.4">+5V_USB</text>
<text x="32" y="101.5">GND</text>
<text x="190.2" y="154.9">DCDC Ground</text>
<text x="220.5" y="154.9">Digital Ground</text>
<text x="243.6" y="154.9">Microphone Analog Ground</text>
</g>
<g font-size="2.1" fill="#f00">
<text x="126.2" y="162">NC1=1,NC2=0:CX20924</text>
<text x="126.2" y="164.2">NC1=0,NC2=1:CX20921</text>
</g>
<g font-size="1.9" fill="#00f">
<text x="136.9" y="58.4">XTAL</text>
<text x="149.3" y="63.8">DCDC</text>
<text x="136.9" y="74.4">USB</text>
<text x="76.5" y="143.8">POWER</text>
</g>
<g font-size="1.7">
<text x="243.2" y="188.8">Baidu Dev Kit Individual 1</text>
<text x="243.2" y="196.1">DCDC, USB, XTAL, Power, GND</text>
</g>
<g font-size="1.6">
<text x="95.7" y="22.4">3V3</text>
<text x="152.6" y="22.4">1V</text>
<text x="170.4" y="24.2">3V3</text>
<text x="197" y="31.3">3V3</text>
<text x="161.8" y="44.1">PGND</text>
<text x="125" y="51.2">46</text>
<text x="164.8" y="49.4">8</text>
<text x="184.6" y="49.1">3V3</text>
<text x="125" y="54.7">49</text>
<text x="125" y="58.3">47</text>
<text x="164.8" y="54.7">13</text>
<text x="125" y="60.1">48</text>
<text x="164.8" y="60.1">6</text>
<text x="164.8" y="65.4">11</text>
<text x="177.8" y="60.8">PGND</text>
<text x="42.3" y="70.7">6</text>
<text x="51" y="70.7">4</text>
<text x="51" y="69">5</text>
<text x="164.8" y="70.7">10</text>
<text x="42.3" y="72.5">7</text>
<text x="42.3" y="74.3">8</text>
<text x="51" y="76.1">1</text>
<text x="51" y="74.3">2</text>
<text x="51" y="72.5">3</text>
<text x="125" y="72.5">29</text>
<text x="125" y="74.3">30</text>
<text x="125" y="77.9">31</text>
<text x="164.8" y="77.9">7</text>
<text x="202.4" y="72.2">1V</text>
<text x="164.8" y="83.2">12</text>
<text x="45.9" y="84.7">USB_5V</text>
<text x="200.9" y="99.2">PGND</text>
<text x="140.5" y="121.3">VDDIO_1</text>
<text x="163.6" y="135.5">VDDIO_2</text>
<text x="138.4" y="139.8">3V3</text>
<text x="62.8" y="145.4">38</text>
<text x="62.8" y="149">43</text>
<text x="95.5" y="145.4">4</text>
<text x="95.5" y="149">21</text>
<text x="95.5" y="147.2">55</text>
<text x="21" y="150.5">3V3</text>
<text x="62.8" y="154.3">44</text>
<text x="95.5" y="150.7">28</text>
<text x="193.8" y="150.8">PGND</text>
<text x="62.8" y="161.4">45</text>
<text x="95.5" y="156.1">5</text>
<text x="95.5" y="157.9">9</text>
<text x="95.5" y="159.6">20</text>
<text x="95.5" y="161.4">27</text>
<text x="161.5" y="161.1">1V</text>
<text x="95.5" y="163.2">50</text>
<text x="95.5" y="165">56</text>
<text x="62.8" y="168.5">61</text>
<text x="227.9" y="188.9">MODEL</text>
<text x="227.7" y="192.3">Version</text>
<text x="227.7" y="195.6">DESCRIPTION</text>
<text x="243.3" y="192.4">v1.0</text>
<text x="227.9" y="198.5">DATE:</text>
<text x="227.9" y="200.3">APPROVAL</text>
<text x="237.7" y="198.5">Friday, June 23, 2017</text>
<text x="243.9" y="200.3">CHECK</text>
<text x="259.9" y="200.3">DESIGN</text>
<text x="271.8" y="198.5">SHEET</text>
<text x="276.1" y="200.4">DRAW</text>
<text x="279.3" y="198.5">2</text>
<text x="282.1" y="198.5">OF</text>
<text x="286.4" y="198.5">4</text>
<text x="227.9" y="205.6">DATE</text>
<text x="243.9" y="205.6">DATE</text>
<text x="260.1" y="205.6">DATE</text>
<text x="275.9" y="205.6">DATE</text>
</g>
<g font-size="1.6" fill="#000080">
<text x="136.9" y="28.1">R1</text>
<text x="145.8" y="28.1">2.20</text>
<text x="99.6" y="31.7">C1</text>
<text x="99.6" y="35.2">0.01uF</text>
<text x="108.5" y="31.7">C2</text>
<text x="108.5" y="35.2">1uF</text>
<text x="126.2" y="31.7">C3</text>
<text x="126.2" y="35.2">0.1uF</text>
<text x="133.4" y="31.7">C6</text>
<text x="133.4" y="35.1">10uF</text>
<text x="152.9" y="33.4">C4</text>
<text x="165.4" y="33.4">C5</text>
<text x="152.9" y="37">0.1uF</text>
<text x="165.4" y="36.8">10uF</text>
<text x="192" y="40.6">C7</text>
<text x="200.9" y="40.6">C8</text>
<text x="128" y="45.9">U1D</text>
<text x="192" y="44.1">1uF</text>
<text x="200.9" y="44.1">0.01uF</text>
<text x="85.3" y="49.4">C9</text>
<text x="90.7" y="49.4">22pF</text>
<text x="99.6" y="53">Y1</text>
<text x="99.6" y="58.3">24M</text>
<text x="189.5" y="56.6">R2</text>
<text x="189.5" y="58.7">100K</text>
<text x="44.5" y="60.1">B1</text>
<text x="49.8" y="60.1">BLM15HD102SN1</text>
<text x="85.3" y="60.1">C10</text>
<text x="90.7" y="60.1">22pF</text>
<text x="106.7" y="63.7">R49</text>
<text x="113.8" y="63.7">33</text>
<text x="46.2" y="67.2">J1</text>
<text x="172.5" y="70.8">R4</text>
<text x="181.4" y="70.8">301K</text>
<text x="99.6" y="74.3">R6</text>
<text x="99.6" y="72.6">R5</text>
<text x="108.5" y="74.3">0</text>
<text x="108.5" y="72.6">0</text>
<text x="172.5" y="77.9">L1</text>
<text x="184.9" y="77.9">2.2uH</text>
<text x="37.3" y="81.4">MICROUSB/CNE004</text>
<text x="56.9" y="81.4">B2</text>
<text x="56.9" y="83.2">BLM15HD102SN1</text>
<text x="103.1" y="86.8">R7</text>
<text x="115.6" y="86.8">R8</text>
<text x="128" y="88.6">CX20921/4</text>
<text x="190.3" y="86.8">C11</text>
<text x="204.5" y="86.8">C12</text>
<text x="39.1" y="93.9">TP1</text>
<text x="103.1" y="92.1">56K</text>
<text x="112" y="93.9">C80</text>
<text x="115.6" y="92.1">100K</text>
<text x="190.3" y="90.3">0.1uF</text>
<text x="204.5" y="90.2">10uF</text>
<text x="39.1" y="101">TP2</text>
<text x="112" y="97.3">10uF</text>
<text x="26.7" y="125.9">0.01uF</text>
<text x="28.4" y="122.3">C16</text>
<text x="42.7" y="122.3">C17</text>
<text x="42.7" y="125.9">1uF</text>
<text x="106.7" y="124.1">C13</text>
<text x="115.6" y="124.1">C14</text>
<text x="124.5" y="124.1">C15</text>
<text x="106.7" y="127.7">0.01uF</text>
<text x="115.6" y="127.7">0.01uF</text>
<text x="124.5" y="127.7">1uF</text>
<text x="28.1" y="142.2">1uF</text>
<text x="28.4" y="138.3">C18</text>
<text x="42.7" y="138.3">C19</text>
<text x="42.7" y="141.9">0.01uF</text>
<text x="65.8" y="141.9">U1E</text>
<text x="147.6" y="138.3">C20</text>
<text x="147.6" y="141.9">0.01uF</text>
<text x="154.7" y="138.3">C21</text>
<text x="154.7" y="141.9">1uF</text>
<text x="208" y="141.9">NC4</text>
<text x="240" y="141.9">NC5</text>
<text x="129.8" y="147.2">C22</text>
<text x="142.2" y="147.2">C23</text>
<text x="208" y="149">NC PAD</text>
<text x="240" y="149">NC PAD</text>
<text x="115.9" y="155.1">NC1</text>
<text x="129.3" y="151.1">1uF</text>
<text x="142.2" y="150.8">0.01uF</text>
<text x="17.8" y="157.9">C24</text>
<text x="17.8" y="161.5">1uF</text>
<text x="32" y="157.9">C25</text>
<text x="32" y="161.5">0.01uF</text>
<text x="110.2" y="159.7">NC2</text>
<text x="110.2" y="161.5">JUMPER</text>
<text x="114.3" y="158.2">JUMPER</text>
<text x="35.6" y="165">C26</text>
<text x="49.8" y="165">C27</text>
<text x="35.2" y="168.9">1uF</text>
<text x="49.8" y="168.6">0.01uF</text>
<text x="65.8" y="173.9">CX20921/4</text>
<text x="110.2" y="168.6">C28</text>
<text x="110.2" y="172">10uF</text>
<text x="119.1" y="168.6">C29</text>
<text x="119.1" y="172.1">0.1uF</text>
<text x="128" y="168.6">C30</text>
<text x="128" y="172.1">0.1uF</text>
<text x="136.9" y="168.6">C31</text>
<text x="136.9" y="172.1">0.1uF</text>
<text x="145.8" y="168.6">C32</text>
<text x="145.8" y="172.1">0.1uF</text>
<text x="154.7" y="168.6">C33</text>
<text x="154.7" y="172.1">0.1uF</text>
<text x="163.6" y="168.6">C34</text>
<text x="163.6" y="172.1">0.1uF</text>
</g>
<g font-size="1.6" fill="#004080">
<text x="128.9" y="52.3">PSUP_1V0</text>
<text x="156.5" y="50.5">PVDD33</text>
<text x="128.9" y="55.8">PSUP_3V3</text>
<text x="128.9" y="59.4">XIN</text>
<text x="156.5" y="55.8">AVDD33</text>
<text x="128.9" y="61.2">XOUT</text>
<text x="153" y="61.2">DCDC_PVSS</text>
<text x="45.3" y="70.1">GND</text>
<text x="45.3" y="71.8">.</text>
<text x="47.3" y="71.8">ID</text>
<text x="153.6" y="71.8">DCDC_IREF</text>
<text x="155" y="66.5">DCDC_EN</text>
<text x="44.6" y="77.2">VUSB</text>
<text x="45.3" y="73.6">.. D+</text>
<text x="45.3" y="75.4">... D-</text>
<text x="128.9" y="73.6">USB_DP</text>
<text x="128.9" y="75.4">USB_DM</text>
<text x="128.9" y="79">USB_5VDET</text>
<text x="154.6" y="79">DCDC_SW</text>
<text x="155.2" y="84.3">DCDC_FB</text>
<text x="66.7" y="146.5">VDD33_ANA</text>
<text x="87" y="146.5">VDDO_1</text>
<text x="87" y="148.3">VDDO_1</text>
<text x="66.7" y="150.1">VDD_LDO33ANAOUT</text>
<text x="66.7" y="155.4">VDD_LDO33IN</text>
<text x="87" y="150.1">VDDO_2</text>
<text x="87" y="151.8">VDDO_3</text>
<text x="78.6" y="157.2">VDD/DMIC_DATA_2</text>
<text x="90" y="159">VDD</text>
<text x="90" y="160.7">VDD</text>
<text x="66.7" y="162.5">VDD_LDO12OUT</text>
<text x="90" y="162.5">VDD</text>
<text x="90" y="164.3">VDD</text>
<text x="90" y="166.1">VDD</text>
<text x="66.7" y="169.6">EP</text>
</g>
<g font-size="1.6" fill="#f00">
<text x="66.1" y="74.1">CX_USB_TP_DM</text>
<text x="66.1" y="72.3">CX_USB_TP_DP</text>
<text x="110.6" y="77.7">CX_USB_5VDET</text>
<text x="114.1" y="72.3">CX_USB_DP</text>
<text x="114.1" y="74.1">CX_USB_DM</text>
<text x="31.5" y="133">MGND</text>
<text x="31.5" y="149">MGND</text>
<text x="255.5" y="150.8">MGND</text>
<text x="144.4" y="158.8">DMIC_DATA_2</text>
</g>
<g font-size="1.3">
<text x="30.8" y="1.3">5</text>
<text x="88.8" y="1.3">4</text>
<text x="146.9" y="1.3">3</text>
<text x="205" y="1.3">2</text>
<text x="263.1" y="1.3">1</text>
<text x=".5" y="28.4">D</text>
<text x="292.6" y="28.4">D</text>
<text x=".5" y="79.5">C</text>
<text x="292.6" y="79.5">C</text>
<text x=".5" y="130.6">B</text>
<text x="292.6" y="130.6">B</text>
<text x=".5" y="181.7">A</text>
<text x="292.6" y="181.7">A</text>
<text x="30.8" y="207.4">5</text>
<text x="88.8" y="207.4">4</text>
<text x="146.9" y="207.4">3</text>
<text x="205" y="207.4">2</text>
<text x="263.1" y="207.4">1</text>
</g>
</svg>
